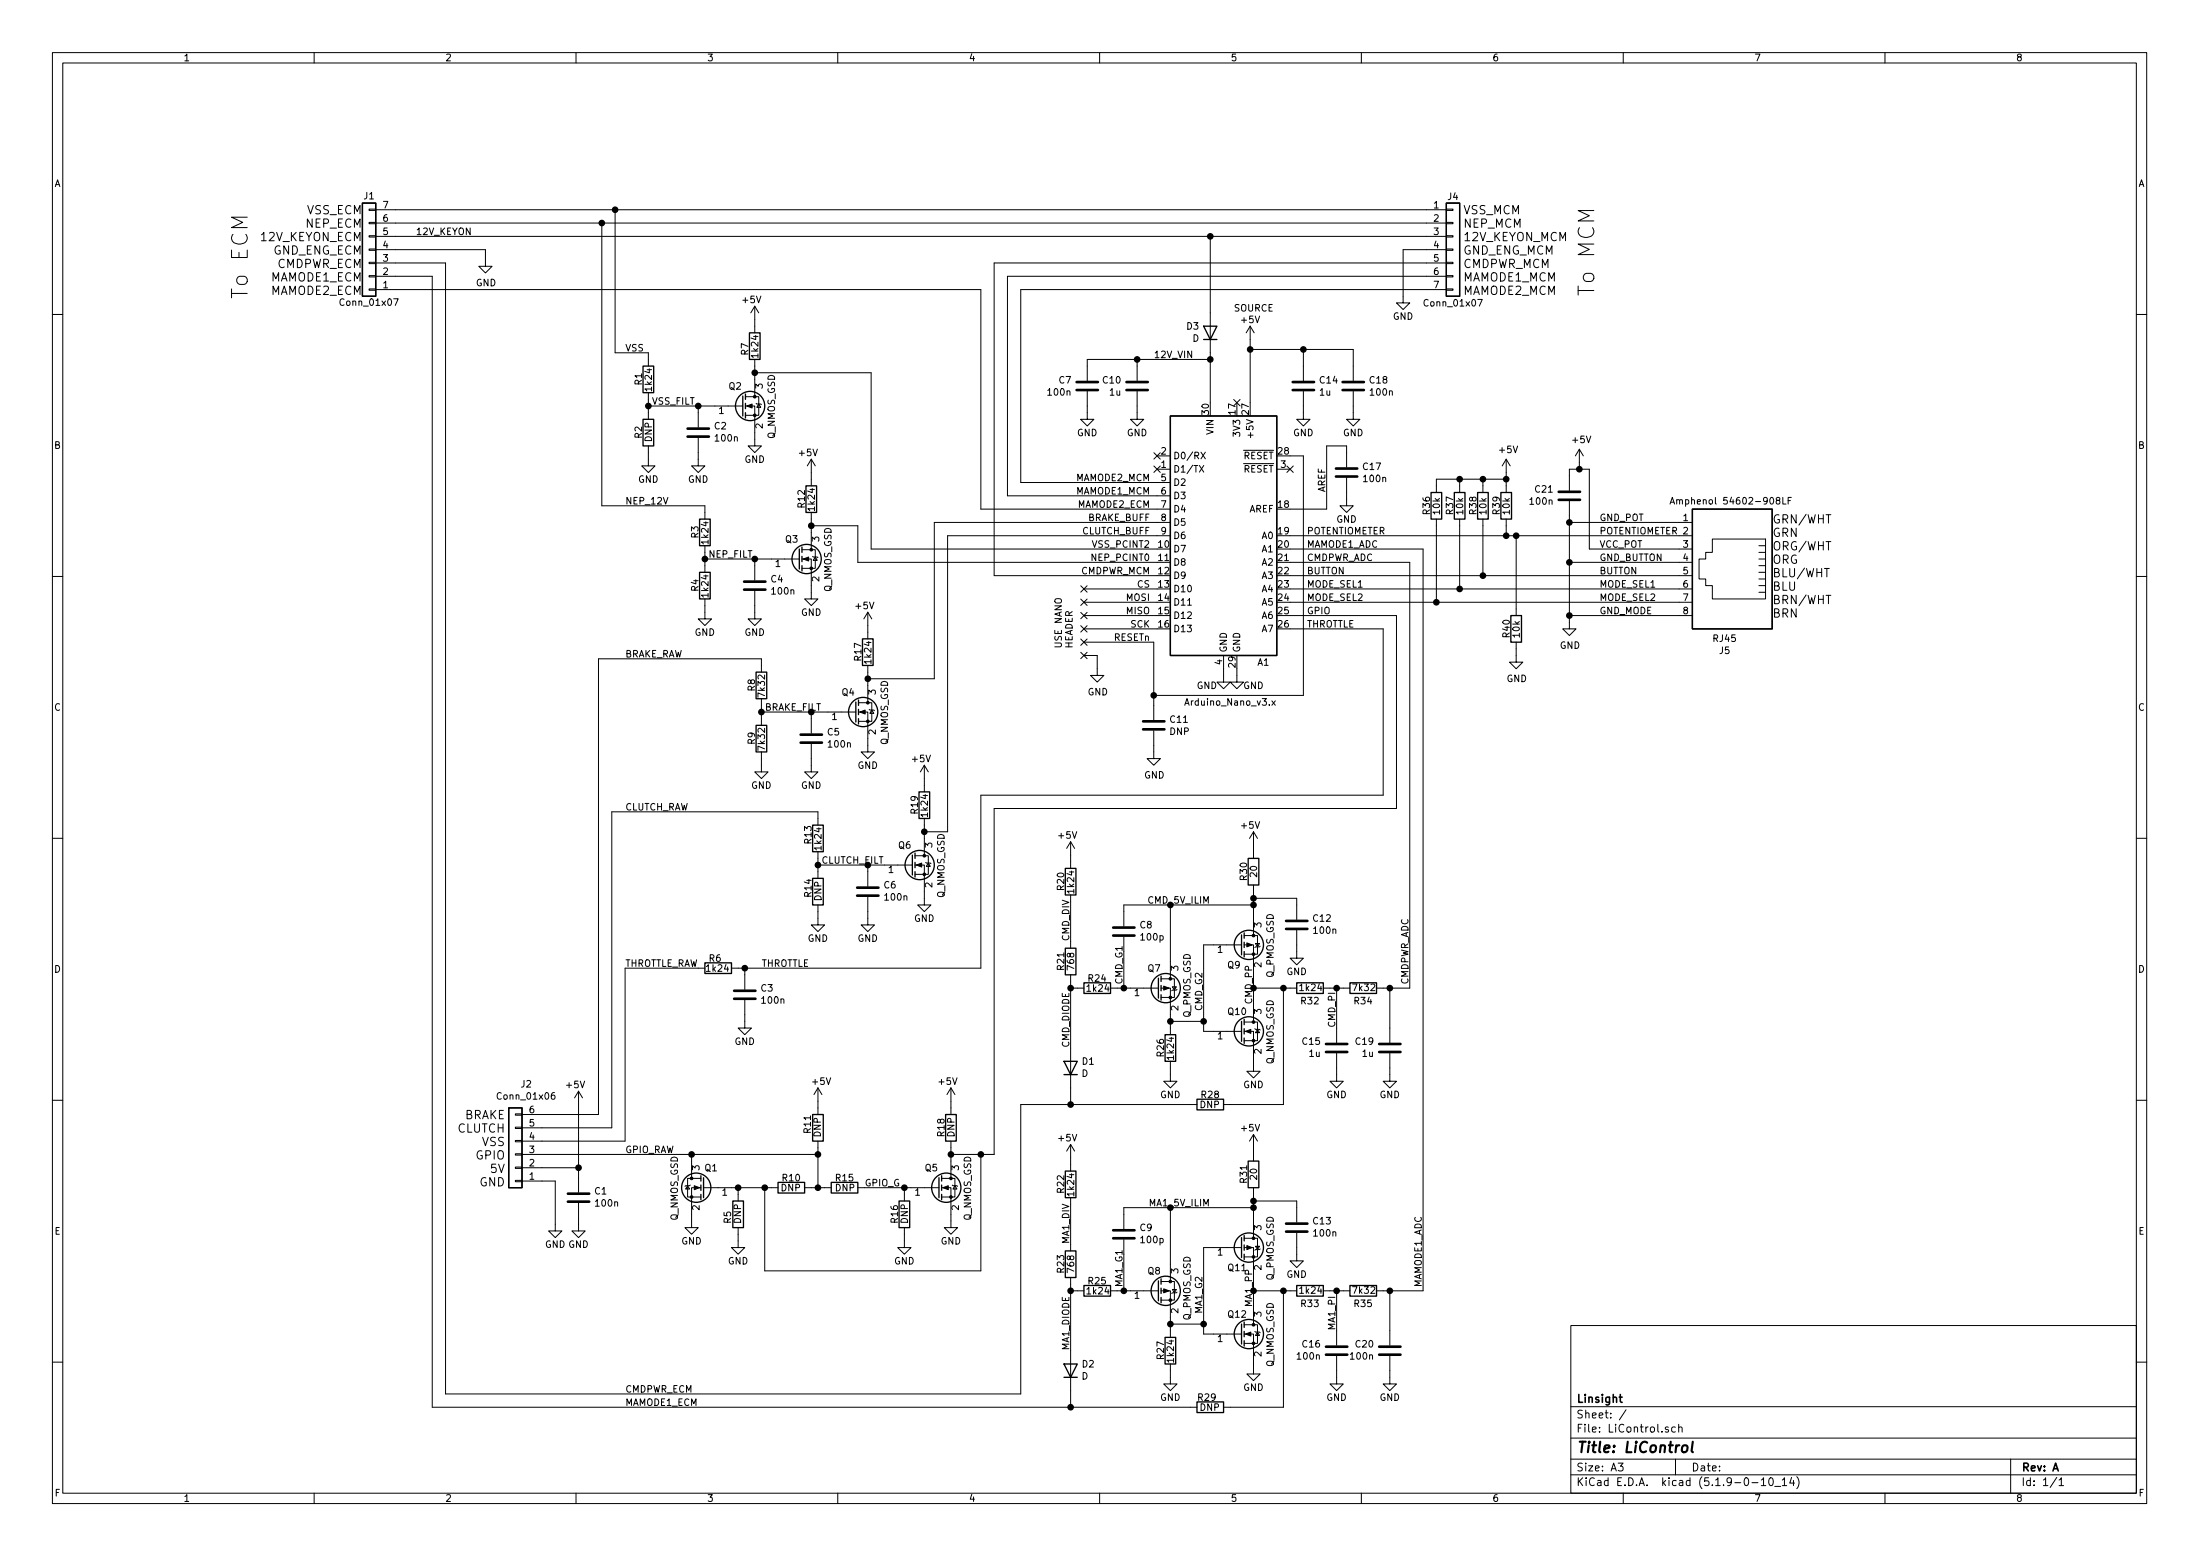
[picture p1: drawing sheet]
<svg xmlns="http://www.w3.org/2000/svg" width="420mm" height="297mm" viewBox="0 0 420 297" stroke-linecap="round" stroke-linejoin="round" font-family="sans-serif">
<g fill="none" stroke="#000" stroke-width=".19">
<path d="M10 10h400v277h-400zM12 12h396v273.1h-396zM60 10v2M110 10v2M160 10v2M210 10v2M260 10v2M310 10v2M360 10v2M70.5 39.9h1.3v.3h-1.3zM276.2 39.9h1.3v.3h-1.3zM70.5 42.5h1.3v.2h-1.3z"/>
<path d="M70.5 45h1.3v.2h-1.3zM70.5 50.1h1.3v.2h-1.3zM70.5 52.6h1.3v.3h-1.3zM70.5 55.2h1.3v.2h-1.3zM70.5 47.5h1.3v.3h-1.3zM71.8 47.7h20.9v3.1h1.3l-1.3 1.3-1.3-1.3h1.3M71.8 40h204.4M71.8 42.6h204.4M71.8 45.1h204.4M71.8 50.2h13.3v215.9h109.8v-55.2h33.7M71.8 52.7h10.7v215.9h146.1M71.8 55.3h115.5v41.9h36.2"/>
<path d="M75.2 57h.8l-.5 1.3M114.9 42.6v54h19.7v2.5M117.5 40v27.3h6.3v2.6M144.1 58.5l-.7 1.2M144.1 58.5v5M144.1 58.5l.8 1.2M231.1 45.1v31.8M276.2 52.6h1.3v.3h-1.3zM276.2 55.2h1.3v.2h-1.3zM276.2 50.1h1.3v.2h-1.3zM276.2 45h1.3v.2h-1.3zM276.2 42.5h1.3v.2h-1.3z"/>
<path d="M276.2 47.5h1.3v.3h-1.3zM276.2 47.7h-8.2v10.1h1.2l-1.2 1.3-1.3-1.3h1.3M276.2 50.2h-86.3v59.7h31.1M276.2 52.7h-83.8v42h31.1M276.2 55.3h-81.3v36.8h28.6M282.2 57.2h.9l-.6 1.2M10 60h2M123.8 75v5M123.8 77.5h18.1M133.3 77.5v4.1M142.4 77.5h1.7v7.6h1.3l-1.3 1.3-1.2-1.3h1.2M142.4 75.7h2.5v3.6h-2.5"/>
<path d="M144.1 71.2h22.3v33.6h54.6M144.1 68.6v7.1M144.4 77l1 .3M144.9 77.1l.4 .7h-.8zM207.6 74.7v5.3h1.3l-1.3 1.3-1.2-1.3h1.2M217.2 74.7v5.3h1.2l-1.2 1.3-1.3-1.3h1.3M217.2 68.6v4.1M231.1 68.6h-23.5v4.1M235.6 76.3l1.2 1.2M236.8 76.3l-1.2 1.2M238.8 62.3l-.8 1.2M238.8 62.3v14.6"/>
<path d="M238.8 62.3l.7 1.2M238.8 66.7h19.6v6M248.9 74.7v5.3h1.3l-1.3 1.3-1.3-1.3h1.3M248.9 66.7v6M258.4 74.7v5.3h1.3l-1.3 1.3-1.2-1.3h1.2M408 60h2M123.8 85.1v3.8h1.3l-1.3 1.3-1.2-1.3h1.2M133.3 83.6v5.3h1.3l-1.3 1.3-1.2-1.3h1.2M154.9 87.7l-.7 1.2M154.9 87.7v5M154.9 97.8v7.1M154.9 87.7l.8 1.2"/>
<path d="M220.4 86.4l1.2 1.2M220.4 89l1.2 1.2M221 89.6h2.5M221 87h2.5M221.6 86.4l-1.2 1.2M221.6 89l-1.2 1.2M223.5 99.7h-45.1v29.9h-12.7M229.1 88.9l.8 1.2M229.4 86.3l.8 1.3M229.9 88.9l-.8 1.2M230.2 86.3l-.8 1.3M243.8 89.6h2.6"/>
<path d="M245.8 89l1.2 1.2M246.4 87h2.5v45.8h-28.6M247 89l-1.2 1.2M257.2 91.2v5.4h1.2l-1.2 1.2-1.3-1.2h1.3M257.2 89.2v-4.1h-3.8v12.1h-7M274.3 99.1v15.9M278.8 91.5v2.5M278.8 99.1v13.3M283.2 91.5v2.5M283.2 99.1v10.8M287.7 87.7l-.8 1.2M287.7 87.7v6.3"/>
<path d="M287.7 99.1v3.2M287.7 87.7l.7 1.2M287.7 91.5h-13.4v2.5M299.7 95.7v24.4h1.3l-1.3 1.2-1.3-1.2h1.3M299.7 99.7h23.5M299.7 93.6v-4h3.8v15.2h19.7M301.6 85.8l-.7 1.2M301.6 85.8v3.8M301.6 85.8l.8 1.2M338.2 95h.1a.67 .67 0 0 1 .5 .6 .67 .67 0 0 1-.5 .6 .83 .83 0 0 1-.1-1.2zM339.4 95.5l-.1-.1v-.3l.1-.1h.4l.1 .4-.6 .2-.1 .1v.3l.2 .2h.4l.1-.2v-.4l-.2-.1M340.5 95v1.2h.6"/>
<path d="M341.5 95.6h.4M342.1 95h-.6v1.2M10 110h2M134.6 114.3v3.8h1.3l-1.3 1.3-1.3-1.3h1.3M134.6 104.2v5.1M134.6 106.7h18.1M144.1 112.8v5.3h1.3l-1.3 1.3-1.2-1.3h1.2M144.1 106.7v4.1M153.2 106.7h1.7v7.6h1.3l-1.3 1.3-1.2-1.3h1.2M153.2 104.9h2.5v3.6h-2.5M154.9 100.4h8.9v7h57.2M155.2 106.2l1 .3"/>
<path d="M155.7 106.3l.4 .7h-.8zM165.7 116.9v5.1M165.7 116.9l-.7 1.2M165.7 116.9l.8 1.2M206.4 111.8l1.2 1.2M206.4 114.4l1.2 1.2M206.4 116.9l1.2 1.2M206.4 119.4l1.2 1.3M207 112.4h14M207 115h14M207 117.5h14M207.6 111.8l-1.2 1.2"/>
<path d="M207.6 114.4l-1.2 1.2M207.6 116.9l-1.2 1.2M207.6 119.4l-1.2 1.3M223.5 102.3h-42.5v56.5h-4.5M246.4 102.3h76.8M246.4 104.8h25.4v141.6h-8.9M246.4 107.4h22.8v81.2h-6.3M246.4 109.9h76.8M246.4 112.4h76.8M246.4 115h76.8M246.4 117.5h20.3v36.8h-76.8v66.1h-8.3M289.6 102.3v15.2"/>
<path d="M299.7 107.4h23.5M299.7 117.5h23.5M327 102.9h10.2v11.4h-10.2v-2.5h-1.2v-1.3h-1.3v-3.8h1.3v-1.3h1.2zM335.9 104.2h1.3M335.9 105.4h1.3M335.9 106.7h1.3M335.9 108h1.3M335.9 109.3h1.3M335.9 110.5h1.3M335.9 111.8h1.3M335.9 113.1h1.3M348.4 108.5h1"/>
<path d="M348.7 113.7h1M408 110h2M145.4 128.3v-2.5h-31.1v87h-14.6M145.4 133.4v5.1M145.4 135.9h18M154.9 135.9v4.1M164 135.9h1.7v7.6h1.3l-1.3 1.3-1.2-1.3h1.2M164 134.1h2.5v3.6h-2.5M165.7 127v7.1M166 135.4l1 .3M166.5 135.5l.4 .7h-.8zM206.4 122l1.2 1.2"/>
<path d="M206.4 124.5l1.2 1.2M207 125.1h2.5v3.8h1.3l-1.3 1.3-1.2-1.3h1.2M207 122.6h13.3v14.9M207 120.1h14M207.6 122l-1.2 1.2M207.6 124.5l-1.2 1.2M220.3 139.5v5.3h1.3l-1.3 1.3-1.2-1.3h1.2M233.7 125.1v5.1h1.2l-1.2 1.3-1.3-1.3h1.3M236.2 127.7v2.5h1.3l-1.3 1.3-1.3-1.3h1.3M242.9 133.8l.7 .8M243.6 133.8l-.7 .8M246.4 120.1h17.8v31.7h-76.9v33h-47.6"/>
<path d="M289.6 122.6v3.8h1.2l-1.2 1.3-1.3-1.3h1.3M145.4 143.5v3.9h1.3l-1.3 1.2-1.3-1.2h1.3M154.9 142v5.4h1.3l-1.3 1.2-1.2-1.2h1.2M156.2 157.5v-2.5h-39.4v60.3h-17.1M176.5 146.1l-.7 1.3M176.5 146.1v5.1M176.5 156.2v7.2M176.5 146.1l.8 1.3M239.4 158.8v5.1M239.4 158.8l-.8 1.3M239.4 158.8l.8 1.3M10 160h2"/>
<path d="M156.2 172.8v3.8h1.3l-1.3 1.2-1.3-1.2h1.3M156.2 162.6v5.1M156.2 165.1h18M165.7 171.2v5.4h1.3l-1.3 1.2-1.2-1.2h1.2M165.7 165.1v4.1M174.8 165.1h1.7v7.7h1.3l-1.3 1.2-1.2-1.2h1.2M174.8 163.4h2.5v3.5h-2.5M176.8 164.6l1 .3M177.3 164.8l.4 .6h-.8zM204.5 160.7v5.1M204.5 170.9v10.1M204.5 160.7l-.8 1.3"/>
<path d="M204.5 160.7l.7 1.3M214.6 178.9v9.7M223.5 172.8v14.1M237.6 178.6h2.6v3.6h-2.6M239.4 172.8h-24.8v4M239.4 168.9v9.7M239.4 171.5h8.2v4.1M247.6 177.6v5.3h1.3l-1.3 1.3-1.2-1.3h1.2M408 160h2M134.6 184.8h-15.2v33h-19.7M142.2 190.9v5.4h1.3l-1.3 1.2-1.2-1.2h1.2M142.2 184.8v4.1"/>
<path d="M204.5 186.1v24.8M204.5 188.6h2.5M212.1 188.6h9.1M221.7 188.6h1.8v8.9M221.7 186.9h2.6v3.5h-2.6M223.5 195h6.4M223.9 188.4h.8l-.4 .6zM224.8 188.9l-1 .2M237.1 180.4h-7.2v16.5h7.2M237.6 196.9h1.8v7.6h1.3l-1.3 1.3-1.3-1.3h1.3M237.6 195.1h2.6v3.6h-2.6M237.6 180.4h1.8v14.7"/>
<path d="M239.4 188.6h8.2M239.6 196.4l1.1 .2M239.8 180.1h.7l-.3 .7zM240.2 196.5l.3 .6h-.7zM240.7 180.6l-1.1 .3M245.1 188.6v22.3h-11.4M252.7 188.6h5.1M255.3 188.6v10.4M265.4 188.6v10.4M10 210h2M98.4 215.2h1.3v.2h-1.3zM98.4 212.6h1.3v.3h-1.3z"/>
<path d="M98.4 217.7h1.3v.3h-1.3zM105.9 208.6h-.4a.87 .87 0 0 0 0 1.2l.4-.1v-.5l-.4-.1-.2 .2M110.5 208.3v19.3M110.5 208.3l-.8 1.3M110.5 208.3l.8 1.3M156.2 207.7v5.1M156.2 217.8v8.9M156.2 207.7l.8 1.3M156.2 207.7l-.8 1.3M181.6 207.7v5.1M181.6 217.8v7.2M181.6 207.7l-.8 1.3"/>
<path d="M181.6 207.7l.8 1.3M204.5 218.5l-.8 1.2M204.5 218.5v5.1M204.5 218.5l.7 1.2M223.5 202.6v3.8h1.3l-1.3 1.3-1.3-1.3h1.3M239.4 216.6v5.1M239.4 216.6l-.8 1.2M239.4 216.6l.8 1.2M255.3 201.1v5.3h1.2l-1.2 1.3-1.3-1.3h1.3M265.4 201.1v5.3h1.3l-1.3 1.3-1.2-1.3h1.2M408 210h2M98.4 222.8h1.3v.2h-1.3z"/>
<path d="M98.4 225.3h1.3v.3h-1.3zM98.4 220.3h1.3v.2h-1.3zM99.7 225.5h6.3v9.5h1.3l-1.3 1.3-1.2-1.3h1.2M99.7 222.9h10.8M99.7 220.4h56.5M110.5 229.7v5.3h1.3l-1.3 1.3-1.3-1.3h1.3M131.3 226.4l.4 .6h-.8zM131.8 226.2l-1 .3M132.1 220.4v4.6M133.9 226.7h-1.8v7.7h-1.3l1.3 1.2 1.2-1.2h-1.2M133.9 225h-2.6v3.5h2.6M134.4 226.7h14.2"/>
<path d="M141 234.4v3.8h-1.3l1.3 1.2 1.2-1.2h-1.2M141 226.7v2.6M153.7 226.7h5M163.8 226.7h15.5M172.7 234.4v3.8h1.3l-1.3 1.2-1.3-1.2h1.3M172.7 226.7v2.6M179.8 226.7h1.8v7.7h1.3l-1.3 1.2-1.3-1.2h1.3M179.8 225h2.6v3.5h-2.6M181.9 226.2l1 .3M182.4 226.4l.4 .6h-.8zM187.3 220.4v22.2h-41.3v-15.9M204.5 228.6v10.2"/>
<path d="M214.6 236.6v9.8M223.5 230.5v14.1M237.1 238.2h-7.2v16.5h7.2M237.6 238.2h1.8v14.7M237.6 236.4h2.6v3.5h-2.6M239.4 230.5h-24.8v4.1M239.4 226.7v9.7M239.4 229.3h8.2v4M239.8 237.9h.7l-.3 .6zM240.7 238.4l-1.1 .3M247.6 235.4v5.3h1.3l-1.3 1.3-1.2-1.3h1.2M204.5 243.9v24.7"/>
<path d="M204.5 246.4h2.5M212.1 246.4h9.1M221.7 246.4h1.8v8.9M221.7 244.6h2.6v3.6h-2.6M223.5 252.8h6.4M223.9 246.2h.8l-.4 .6zM224.8 246.7l-1 .2M237.6 254.7h1.8v7.6h1.3l-1.3 1.3-1.3-1.3h1.3M237.6 252.9h2.6v3.5h-2.6M239.4 246.4h8.2M239.6 254.2l1.1 .2M240.2 254.3l.3 .6h-.7z"/>
<path d="M245.1 246.4v22.2h-11.4M252.7 246.4h5.1M255.3 258.9v5.3h1.2l-1.2 1.3-1.3-1.3h1.3M255.3 246.4v10.4M265.4 258.9v5.3h1.3l-1.3 1.3-1.2-1.3h1.2M265.4 246.4v10.4M300 253h108v32.1h-108zM10 260h2M223.5 260.4v3.8h1.3l-1.3 1.3-1.3-1.3h1.3M300 278.5h108M300 274.5h108M300 268.5h108"/>
<path d="M309 279.3h1l-.5 .6 .4 .1v.7l-.2 .1-.7-.1M310.5 269.1l-1.2 2M318.6 272.5a.37 .37 0 0 0-.6 .1l.1 .2 .5 .2 .1 .1-.2 .3-.5-.1M320 272.5l-.5-.1-.2 .3v.6l.2 .1 .5-.1M320 278.5v3M320.6 272.5h.1a.37 .37 0 0 1 .6 .1v.8M320.6 271.9v1.5M384 278.5v6.6M408 260h2M60 285.1v1.9M110 285.1v1.9M160 285.1v1.9"/>
<path d="M210 285.1v1.9M260 285.1v1.9M300 281.5h108M310 285.1v1.9M334.6 283h1.1M336.4 282.5l.4-.4v1.5M336.4 283.6h.8M337.9 282.3l.3-.2a.81 .81 0 0 1 .5 .6 .81 .81 0 0 1-.2 .8l-.2 .1a.79 .79 0 0 1-.4-1.3zM338.9 283.8h1.2M340.4 282.5l.4-.4v1.5M340.4 283.6h.8M342.2 282l-.4 1.1h.9"/>
<path d="M342.5 282.6v1M343.2 281.9a1.71 1.71 0 0 1 0 2.3M360 285.1v1.9M392.8 282l-1.3 2M393.2 282.5l.5-.4v1.5M393.2 283.6h.9"/>
</g>
<path d="M321.4 276.1l.1-.1a.53 .53 0 0 1 .8 .3l-.2 .7a.51 .51 0 0 1-.5 .2 .51 .51 0 0 1-.4-.4zM323.3 275.2l-.2 1.7 .2 .3" fill="none" stroke="#000" stroke-width=".41"/>
<path d="M309.2 266.7h.6M309.4 266.2v1.3l.4 .2" fill="none" stroke="#000" stroke-width=".3"/>
<g fill="none" stroke="#000" stroke-width=".25">
<path d="M69.2 38.8h2.6v17.8h-2.6zM276.2 38.8h2.6v17.8h-2.6zM122.8 69.9h2v5.1h-2zM141.9 75.6v3.8M142.4 75.2v1M142.4 77v1M142.4 78.8v1M143.1 63.5h2.1v5.1h-2.1zM223.5 79.4h20.3v45.7h-20.3zM229.9 62.3h2.5l-1.3 2.5zM229.9 64.8h2.5M122.8 80h2v5.1h-2z"/>
<path d="M133.6 99.1h2v5.1h-2zM153.9 92.7h2.1v5.1h-2.1zM273.3 94h2v5.1h-2zM277.7 94h2.1v5.1h-2.1zM282.2 94h2v5.1h-2zM286.6 94h2.1v5.1h-2.1zM323.2 97.2h15.3v22.9h-15.3zM133.6 109.3h2v5h-2zM152.7 104.8v3.8M153.2 104.4v1M153.2 106.2v1M153.2 108v1"/>
<path d="M288.5 117.5h2.1v5.1h-2.1zM144.4 128.3h2v5.1h-2zM144.4 138.5h2v5h-2zM163.4 134v3.8M164 133.6v1.1M164 135.4v1M164 137.2v1M164.7 122h2.1v5h-2.1zM155.2 157.5h2v5.1h-2zM175.5 151.2h2v5h-2zM155.2 167.7h2v5.1h-2zM174.2 163.2v3.8"/>
<path d="M174.8 162.9v1M174.8 164.6v1M174.8 166.4v1M203.5 165.8h2v5.1h-2zM237.1 178.5v3.8M237.6 178.1v1M237.6 179.9v1M238.4 163.9h2v5h-2zM134.6 183.8h5.1v2h-5.1zM203.5 181h2v5.1h-2zM207 187.6h5.1v2h-5.1zM221.2 186.7v3.8"/>
<path d="M221.7 186.3v1.1M221.7 188.1v1M221.7 189.9v1M222.5 197.5h2v5.1h-2zM237.1 195v3.8M237.6 181.6v1.1M237.6 194.6v1M237.6 196.4v1M237.6 198.2v1M247.6 187.6h5.1v2h-5.1zM257.8 187.6h5.1v2h-5.1zM97.2 211.5h2.5v15.2h-2.5z"/>
<path d="M155.2 212.8h2v5h-2zM180.6 212.8h2v5h-2zM203.2 202.6h2.5l-1.2 2.5zM203.2 205.1h2.5M228.6 209.8h5.1v2.1h-5.1zM133.9 224.4v1.1M133.9 226.2v1M133.9 228v1M134.4 224.8v3.8M140 229.3h2v5.1h-2zM148.6 225.7h5.1v2h-5.1zM158.7 225.7h5.1v2h-5.1z"/>
<path d="M171.7 229.3h2v5.1h-2zM179.3 224.8v3.8M179.8 224.4v1.1M179.8 226.2v1M179.8 228v1M203.5 238.8h2v5.1h-2zM203.5 223.6h2v5h-2zM237.1 236.3v3.8M237.6 235.9v1M237.6 237.7v1M237.6 239.4v1M238.4 221.7h2v5h-2z"/>
<path d="M207 245.4h5.1v2h-5.1zM221.2 244.5v3.8M221.7 244.1v1M221.7 245.9v1M221.7 247.7v1M222.5 255.3h2v5.1h-2zM237.1 252.8v3.8M237.6 252.4v1M237.6 254.2v1M237.6 255.9v1.1M247.6 245.4h5.1v2h-5.1zM257.8 245.4h5.1v2h-5.1z"/>
<path d="M203.2 260.4h2.5l-1.2 2.5zM203.2 262.9h2.5M228.6 267.6h5.1v2.1h-5.1z"/>
<circle cx="143.3" cy="77.5" r="2.79"/>
<circle cx="154.1" cy="106.7" r="2.79"/>
<circle cx="164.8" cy="135.9" r="2.79"/>
<circle cx="175.6" cy="165.1" r="2.79"/>
<circle cx="222.6" cy="188.6" r="2.79"/>
<circle cx="238.5" cy="196.9" r="2.79"/>
<circle cx="238.5" cy="180.4" r="2.79"/>
<circle cx="133" cy="226.7" r="2.79"/>
<circle cx="180.7" cy="226.7" r="2.79"/>
<circle cx="238.5" cy="238.2" r="2.79"/>
<circle cx="222.6" cy="246.4" r="2.79"/>
<circle cx="238.5" cy="254.7" r="2.79"/>
</g>
<g fill="none" stroke="#000" stroke-width=".51">
<path d="M205.6 74.5h4.1M205.6 72.9h4.1M215.1 74.5h4.1M215.1 72.9h4.1M246.9 74.5h4.1M246.9 72.9h4.1M256.4 74.5h4.1M256.4 72.9h4.1M131.3 81.8h4.1M131.3 83.3h4.1M255.1 91h4.1M255.1 89.4h4.1"/>
<path d="M297.7 93.9h4.1M297.7 95.4h4.1M142.1 111h4.1M142.1 112.6h4.1M218.3 139.2h4.1M218.3 137.7h4.1M152.9 140.2h4.1M152.9 141.8h4.1M163.7 169.5h4.1M163.7 171h4.1M212.6 177.1h4.1M212.6 178.6h4.1"/>
<path d="M245.6 175.8h4.1M245.6 177.3h4.1M140.2 189.1h4.1M140.2 190.7h4.1M253.2 199.3h4.1M263.4 199.3h4.1M253.2 200.8h4.1M263.4 200.8h4.1M108.5 227.9h4M108.5 229.4h4M212.6 234.9h4.1M212.6 236.4h4.1"/>
<path d="M245.6 233.6h4.1M245.6 235.1h4.1M253.2 257.1h4.1M253.2 258.6h4.1M263.4 257.1h4.1M263.4 258.6h4.1"/>
</g>
<g fill="#000" stroke="#000" stroke-width=".19">
<path d="M142.6 77.5l1-.4v.8zM153.4 106.7l1-.4v.8zM164.2 135.9l1-.4v.8zM175 165.1l1-.3v.7zM222.2 188.3l1.1 .3-1.1 .4zM237.9 196.9l1-.4v.8zM238.1 180l1 .4-1 .4zM132.6 226.4l1 .3-1 .4zM180.1 226.7l1-.3v.7zM238.1 237.8l1 .4-1 .3zM222.2 246l1.1 .4-1.1 .4zM237.9 254.7l1-.4v.8z"/>
<circle cx="144.1" cy="79.3" r=".25"/>
<circle cx="144.1" cy="75.7" r=".25"/>
<circle cx="154.9" cy="108.5" r=".25"/>
<circle cx="154.9" cy="104.9" r=".25"/>
<circle cx="165.7" cy="137.7" r=".25"/>
<circle cx="165.7" cy="134.1" r=".25"/>
<circle cx="176.5" cy="163.4" r=".25"/>
<circle cx="176.5" cy="166.9" r=".25"/>
<circle cx="239.4" cy="178.6" r=".25"/>
<circle cx="223.5" cy="186.9" r=".25"/>
<circle cx="223.5" cy="190.4" r=".25"/>
<circle cx="239.4" cy="182.2" r=".25"/>
<circle cx="239.4" cy="195.1" r=".25"/>
<circle cx="239.4" cy="198.7" r=".25"/>
<circle cx="132.1" cy="225" r=".25"/>
<circle cx="132.1" cy="228.5" r=".25"/>
<circle cx="181.6" cy="228.5" r=".25"/>
<circle cx="181.6" cy="225" r=".25"/>
<circle cx="239.4" cy="236.4" r=".25"/>
<circle cx="239.4" cy="239.9" r=".25"/>
<circle cx="223.5" cy="248.2" r=".25"/>
<circle cx="223.5" cy="244.6" r=".25"/>
<circle cx="239.4" cy="252.9" r=".25"/>
<circle cx="239.4" cy="256.4" r=".25"/>
</g>
<g fill="#000" stroke="#000" stroke-width=".25">
<circle cx="114.9" cy="42.6" r=".51"/>
<circle cx="117.5" cy="40" r=".51"/>
<circle cx="231.1" cy="45.1" r=".51"/>
<circle cx="123.8" cy="77.5" r=".51"/>
<circle cx="133.4" cy="77.5" r=".51"/>
<circle cx="144.1" cy="71.2" r=".51"/>
<circle cx="217.2" cy="68.6" r=".51"/>
<circle cx="231.1" cy="68.6" r=".51"/>
<circle cx="238.8" cy="66.7" r=".51"/>
<circle cx="248.9" cy="66.7" r=".51"/>
<circle cx="278.8" cy="91.5" r=".51"/>
<circle cx="283.2" cy="91.5" r=".51"/>
<circle cx="287.7" cy="91.5" r=".51"/>
<circle cx="299.7" cy="99.7" r=".51"/>
<circle cx="301.6" cy="89.6" r=".51"/>
<circle cx="134.6" cy="106.7" r=".51"/>
<circle cx="144.1" cy="106.7" r=".51"/>
<circle cx="154.9" cy="100.4" r=".51"/>
<circle cx="274.3" cy="115" r=".51"/>
<circle cx="278.8" cy="112.4" r=".51"/>
<circle cx="283.2" cy="109.9" r=".51"/>
<circle cx="287.7" cy="102.3" r=".51"/>
<circle cx="289.6" cy="102.3" r=".51"/>
<circle cx="299.7" cy="107.4" r=".51"/>
<circle cx="299.7" cy="117.5" r=".51"/>
<circle cx="145.4" cy="135.9" r=".51"/>
<circle cx="165.7" cy="129.6" r=".51"/>
<circle cx="220.3" cy="132.8" r=".51"/>
<circle cx="176.5" cy="158.8" r=".51"/>
<circle cx="156.2" cy="165.1" r=".51"/>
<circle cx="239.4" cy="171.5" r=".51"/>
<circle cx="239.4" cy="172.8" r=".51"/>
<circle cx="142.2" cy="184.8" r=".51"/>
<circle cx="204.5" cy="188.6" r=".51"/>
<circle cx="214.6" cy="188.6" r=".51"/>
<circle cx="223.5" cy="195" r=".51"/>
<circle cx="229.9" cy="195" r=".51"/>
<circle cx="245.1" cy="188.6" r=".51"/>
<circle cx="255.3" cy="188.6" r=".51"/>
<circle cx="265.4" cy="188.6" r=".51"/>
<circle cx="204.5" cy="210.9" r=".51"/>
<circle cx="110.5" cy="222.9" r=".51"/>
<circle cx="132.1" cy="220.4" r=".51"/>
<circle cx="141" cy="226.7" r=".51"/>
<circle cx="146.1" cy="226.7" r=".51"/>
<circle cx="156.2" cy="220.4" r=".51"/>
<circle cx="156.2" cy="226.7" r=".51"/>
<circle cx="172.7" cy="226.7" r=".51"/>
<circle cx="181.6" cy="220.4" r=".51"/>
<circle cx="187.3" cy="220.4" r=".51"/>
<circle cx="239.4" cy="230.5" r=".51"/>
<circle cx="239.4" cy="229.3" r=".51"/>
<circle cx="204.5" cy="246.4" r=".51"/>
<circle cx="214.6" cy="246.4" r=".51"/>
<circle cx="223.5" cy="252.8" r=".51"/>
<circle cx="229.9" cy="252.8" r=".51"/>
<circle cx="245.1" cy="246.4" r=".51"/>
<circle cx="255.3" cy="246.4" r=".51"/>
<circle cx="265.4" cy="246.4" r=".51"/>
<circle cx="204.5" cy="268.6" r=".51"/>
</g>
<g font-size="4.2">
<text x="47.4" y="56.2" transform="rotate(-90 47.4 56.2)">To ECM</text>
<text x="304.5" y="55.6" transform="rotate(-90 304.5 55.6)">To MCM</text>
</g>
<text font-size="2.8" x="301" y="277.3">Title: LiControl</text>
<g font-size="2.2">
<text x="58.6" y="40.9">VSS_ECM</text>
<text x="279.4" y="40.9">VSS_MCM</text>
<text x="49.9" y="46">12V_KEYON_ECM</text>
<text x="58.4" y="43.5">NEP_ECM</text>
<text x="279.4" y="43.5">NEP_MCM</text>
<text x="279.4" y="46">12V_KEYON_MCM</text>
<text x="51.6" y="53.7">MAMODE1_ECM</text>
<text x="52" y="48.6">GND_ENG_ECM</text>
<text x="52.8" y="51.2">CMDPWR_ECM</text>
<text x="279.4" y="48.6">GND_ENG_MCM</text>
<text x="279.4" y="51.2">CMDPWR_MCM</text>
<text x="279.4" y="53.7">MAMODE1_MCM</text>
<text x="51.6" y="56.3">MAMODE2_ECM</text>
<text x="279.4" y="56.3">MAMODE2_MCM</text>
<text x="338.5" y="99.9">GRN/WHT</text>
<text x="338.5" y="102.5">GRN</text>
<text x="338.5" y="105.1">ORG/WHT</text>
<text x="338.5" y="107.6">ORG</text>
<text x="338.5" y="110.2">BLU/WHT</text>
<text x="338.5" y="112.8">BLU</text>
<text x="338.5" y="115.3">BRN/WHT</text>
<text x="338.5" y="117.9">BRN</text>
<text x="88.6" y="213.7">BRAKE</text>
<text x="87.4" y="216.2">CLUTCH</text>
<text x="91" y="221.3">GPIO</text>
<text x="92" y="218.8">VSS</text>
<text x="91.6" y="226.5">GND</text>
<text x="93.8" y="223.9">5V</text>
</g>
<g font-size="2.1">
<text x="301" y="267.8">Linsight</text>
<text x="301" y="273.5">File: LiControl.sch</text>
<text x="301" y="270.8">Sheet: /</text>
<text x="301" y="280.9">Size: A3</text>
<text x="323" y="280.9">Date:</text>
<text x="386" y="280.9">Rev: A</text>
<text x="301" y="283.7">KiCad E.D.A. kicad (5.1.9-0-10_14)</text>
<text x="386" y="283.7">Id: 1/1</text>
</g>
<g font-size="1.8">
<text x="35" y="11.7">1</text>
<text x="85" y="11.7">2</text>
<text x="135" y="11.7">3</text>
<text x="185" y="11.7">4</text>
<text x="235" y="11.7">5</text>
<text x="285" y="11.7">6</text>
<text x="335" y="11.7">7</text>
<text x="385" y="11.7">8</text>
<text x="10.4" y="35.7">A</text>
<text x="408.4" y="35.7">A</text>
<text x="69.5" y="38.1">J1</text>
<text x="73.2" y="39.8">7</text>
<text x="273.8" y="39.8">1</text>
<text x="276.5" y="38.2">J4</text>
<text x="73.2" y="47.4">4</text>
<text x="73.2" y="44.9">5</text>
<text x="73.2" y="42.3">6</text>
<text x="79.4" y="44.9">12V_KEYON</text>
<text x="273.8" y="42.3">2</text>
<text x="273.8" y="44.9">3</text>
<text x="273.8" y="47.4">4</text>
<text x="73.2" y="52.5">2</text>
<text x="73.2" y="49.9">3</text>
<text x="273.8" y="49.9">5</text>
<text x="273.8" y="52.5">6</text>
<text x="65.3" y="58.4">Conn_01x07</text>
<text x="73.2" y="55">1</text>
<text x="90.9" y="54.6">GND</text>
<text x="141.9" y="57.9">+5V</text>
<text x="235.6" y="59.5">SOURCE</text>
<text x="272.3" y="58.5">Conn_01x07</text>
<text x="273.8" y="55">7</text>
<text x="226.7" y="62.9">D3</text>
<text x="227.8" y="65.2">D</text>
<text x="237.2" y="61.7">+5V</text>
<text x="266" y="61">GND</text>
<text x="119.4" y="67.1">VSS</text>
<text x="142.9" y="67.8" transform="rotate(-90 142.9 67.8)">R7</text>
<text x="144.8" y="68.2" transform="rotate(-90 144.8 68.2)">1k24</text>
<text x="220.9" y="68.4">12V_VIN</text>
<text x="122.6" y="73.5" transform="rotate(-90 122.6 73.5)">R1</text>
<text x="124.5" y="77.3">VSS_FILT</text>
<text x="124.5" y="74.5" transform="rotate(-90 124.5 74.5)">1k24</text>
<text x="139.2" y="74.4">Q2</text>
<text x="145.7" y="74.2" transform="rotate(-90 145.7 74.2)">3</text>
<text x="200.3" y="75.5">100n</text>
<text x="202.3" y="73.2">C7</text>
<text x="210.7" y="73.2">C10</text>
<text x="212" y="75.5">1u</text>
<text x="252.1" y="75.5">1u</text>
<text x="252.1" y="73.2">C14</text>
<text x="261.6" y="73.2">C18</text>
<text x="261.8" y="75.5">100n</text>
<text x="122.6" y="83.7" transform="rotate(-90 122.6 83.7)">R2</text>
<text x="136.5" y="82">C2</text>
<text x="137.3" y="79">1</text>
<text x="145.7" y="81.8" transform="rotate(-90 145.7 81.8)">2</text>
<text x="148" y="83.8" transform="rotate(-90 148 83.8)">Q_NMOS_GSD</text>
<text x="205.7" y="83.3">GND</text>
<text x="215.2" y="83.3">GND</text>
<text x="230.9" y="79.1" transform="rotate(-90 230.9 79.1)">30</text>
<text x="231.8" y="82.9" transform="rotate(-90 231.8 82.9)">VIN</text>
<text x="236" y="79.1" transform="rotate(-90 236 79.1)">17</text>
<text x="236.9" y="83.1" transform="rotate(-90 236.9 83.1)">3V3</text>
<text x="238.5" y="79.1" transform="rotate(-90 238.5 79.1)">27</text>
<text x="239.4" y="83.1" transform="rotate(-90 239.4 83.1)">+5V</text>
<text x="247" y="83.3">GND</text>
<text x="256.5" y="83.3">GND</text>
<text x="10.4" y="85.7">B</text>
<text x="124.5" y="84.3" transform="rotate(-90 124.5 84.3)">DNP</text>
<text x="136.7" y="84.3">100n</text>
<text x="142.2" y="88.4">GND</text>
<text x="152.7" y="87.1">+5V</text>
<text x="221.8" y="89.3">1</text>
<text x="221.8" y="86.8">2</text>
<text x="224" y="87.7">D0/RX</text>
<text x="237.4" y="87.7">RESET</text>
<text x="244.1" y="86.8">28</text>
<text x="244.6" y="89.3">3</text>
<text x="260.4" y="89.7">C17</text>
<text x="286.4" y="86.5">+5V</text>
<text x="300.4" y="84.6">+5V</text>
<text x="408.4" y="85.7">B</text>
<text x="121.9" y="92.2">GND</text>
<text x="131.4" y="92.2">GND</text>
<text x="205.5" y="91.9">MAMODE2_MCM</text>
<text x="205.5" y="94.4">MAMODE1_MCM</text>
<text x="221.8" y="91.9">5</text>
<text x="221.8" y="94.4">6</text>
<text x="224" y="90.2">D1/TX</text>
<text x="224" y="92.7">D2</text>
<text x="224" y="95.3">D3</text>
<text x="237.4" y="90.2">RESET</text>
<text x="253.1" y="94" transform="rotate(-90 253.1 94)">AREF</text>
<text x="260.6" y="92">100n</text>
<text x="293.2" y="94">C21</text>
<text x="119.4" y="96.3">NEP_12V</text>
<text x="153.7" y="96.9" transform="rotate(-90 153.7 96.9)">R12</text>
<text x="155.6" y="97.4" transform="rotate(-90 155.6 97.4)">1k24</text>
<text x="205.8" y="96.9">MAMODE2_ECM</text>
<text x="207.7" y="99.5">BRAKE_BUFF</text>
<text x="221.8" y="96.9">7</text>
<text x="221.8" y="99.5">8</text>
<text x="224" y="97.8">D4</text>
<text x="224" y="100.4">D5</text>
<text x="238.5" y="97.8">AREF</text>
<text x="244.1" y="96.9">18</text>
<text x="255.2" y="99.8">GND</text>
<text x="273.1" y="98.2" transform="rotate(-90 273.1 98.2)">R36</text>
<text x="275" y="98.1" transform="rotate(-90 275 98.1)">10k</text>
<text x="277.5" y="98.2" transform="rotate(-90 277.5 98.2)">R37</text>
<text x="279.5" y="98.1" transform="rotate(-90 279.5 98.1)">10k</text>
<text x="282" y="98.2" transform="rotate(-90 282 98.2)">R38</text>
<text x="283.9" y="98.1" transform="rotate(-90 283.9 98.1)">10k</text>
<text x="286.4" y="98.2" transform="rotate(-90 286.4 98.2)">R39</text>
<text x="288.3" y="98.1" transform="rotate(-90 288.3 98.1)">10k</text>
<text x="292.3" y="96.4">100n</text>
<text x="305.4" y="99.5">GND_POT</text>
<text x="318.8" y="96.3">Amphenol 54602-908LF</text>
<text x="321.5" y="99.5">1</text>
<text x="133.4" y="102.7" transform="rotate(-90 133.4 102.7)">R3</text>
<text x="135.3" y="106.5">NEP_FILT</text>
<text x="135.3" y="103.7" transform="rotate(-90 135.3 103.7)">1k24</text>
<text x="150" y="103.6">Q3</text>
<text x="156.5" y="103.4" transform="rotate(-90 156.5 103.4)">3</text>
<text x="206.7" y="102">CLUTCH_BUFF</text>
<text x="208.8" y="107.1">NEP_PCINT0</text>
<text x="208.9" y="104.6">VSS_PCINT2</text>
<text x="221.3" y="104.6">10</text>
<text x="221.3" y="107.1">11</text>
<text x="221.8" y="102">9</text>
<text x="224" y="105.4">D7</text>
<text x="224" y="108">D8</text>
<text x="224" y="102.9">D6</text>
<text x="241.1" y="102.9">A0</text>
<text x="241.1" y="105.4">A1</text>
<text x="241.1" y="108">A2</text>
<text x="244.1" y="102">19</text>
<text x="244.1" y="104.6">20</text>
<text x="244.1" y="107.1">21</text>
<text x="249.6" y="102">POTENTIOMETER</text>
<text x="249.6" y="104.6">MAMODE1_ADC</text>
<text x="249.6" y="107.1">CMDPWR_ADC</text>
<text x="305.4" y="102">POTENTIOMETER 2</text>
<text x="305.4" y="104.6">VCC_POT</text>
<text x="305.4" y="107.1">GND_BUTTON</text>
<text x="321.5" y="104.6">3</text>
<text x="321.5" y="107.1">4</text>
<text x="133.4" y="112.9" transform="rotate(-90 133.4 112.9)">R4</text>
<text x="135.3" y="113.9" transform="rotate(-90 135.3 113.9)">1k24</text>
<text x="147.3" y="111.2">C4</text>
<text x="147.5" y="113.5">100n</text>
<text x="148.1" y="108.2">1</text>
<text x="156.5" y="111" transform="rotate(-90 156.5 111)">2</text>
<text x="158.8" y="113" transform="rotate(-90 158.8 113)">Q_NMOS_GSD</text>
<text x="206.3" y="109.6">CMDPWR_MCM</text>
<text x="217.2" y="112.2">CS</text>
<text x="221.3" y="109.6">12</text>
<text x="221.3" y="112.2">13</text>
<text x="224" y="110.5">D9</text>
<text x="224" y="113.1">D10</text>
<text x="241.1" y="110.5">A3</text>
<text x="241.1" y="113.1">A4</text>
<text x="244.1" y="109.6">22</text>
<text x="244.1" y="112.2">23</text>
<text x="249.6" y="112.2">MODE_SEL1</text>
<text x="249.6" y="109.6">BUTTON</text>
<text x="305.4" y="112.2">MODE_SEL1</text>
<text x="305.4" y="109.6">BUTTON</text>
<text x="321.5" y="109.6">5</text>
<text x="321.5" y="112.2">6</text>
<text x="153" y="117.6">GND</text>
<text x="163.5" y="116.3">+5V</text>
<text x="215.2" y="117.3">MISO</text>
<text x="215.2" y="114.7">MOSI</text>
<text x="216" y="119.8">SCK</text>
<text x="221.3" y="114.7">14</text>
<text x="221.3" y="117.3">15</text>
<text x="221.3" y="119.8">16</text>
<text x="224" y="115.6">D11</text>
<text x="224" y="118.1">D12</text>
<text x="241.1" y="115.6">A5</text>
<text x="241.1" y="118.1">A6</text>
<text x="244.1" y="114.7">24</text>
<text x="244.1" y="117.3">25</text>
<text x="244.1" y="119.8">26</text>
<text x="249.6" y="117.3">GPIO</text>
<text x="249.6" y="114.7">MODE_SEL2</text>
<text x="249.6" y="119.8">THROTTLE</text>
<text x="305.4" y="114.7">MODE_SEL2</text>
<text x="305.4" y="117.3">GND_MODE</text>
<text x="321.5" y="114.7">7</text>
<text x="321.5" y="117.3">8</text>
<text x="119.4" y="125.5">BRAKE_RAW</text>
<text x="132.7" y="121.4">GND</text>
<text x="142.2" y="121.4">GND</text>
<text x="202.8" y="123.9" transform="rotate(-90 202.8 123.9)">USE NANO</text>
<text x="204.9" y="123.9" transform="rotate(-90 204.9 123.9)">HEADER</text>
<text x="212.7" y="122.3">RESETn</text>
<text x="224" y="120.7">D13</text>
<text x="234.3" y="124.6" transform="rotate(-90 234.3 124.6)">GND</text>
<text x="236.9" y="124.6" transform="rotate(-90 236.9 124.6)">GND</text>
<text x="241.1" y="120.7">A7</text>
<text x="288.3" y="121.7" transform="rotate(-90 288.3 121.7)">R40</text>
<text x="290.2" y="121.6" transform="rotate(-90 290.2 121.6)">10k</text>
<text x="297.9" y="123.9">GND</text>
<text x="327.3" y="122.5">RJ45</text>
<text x="328.4" y="124.9">J5</text>
<text x="144.2" y="131.9" transform="rotate(-90 144.2 131.9)">R8</text>
<text x="164.5" y="126.1" transform="rotate(-90 164.5 126.1)">R17</text>
<text x="166.4" y="126.6" transform="rotate(-90 166.4 126.6)">1k24</text>
<text x="228.5" y="131.5">GND</text>
<text x="233.4" y="126.9" transform="rotate(-90 233.4 126.9)">4</text>
<text x="236" y="127.4" transform="rotate(-90 236 127.4)">29</text>
<text x="237.4" y="131.5">GND</text>
<text x="240.2" y="127.1">A1</text>
<text x="287.7" y="130.2">GND</text>
<text x="10.4" y="135.7">C</text>
<text x="146" y="135.7">BRAKE_FILT</text>
<text x="146.1" y="132.9" transform="rotate(-90 146.1 132.9)">7k32</text>
<text x="158.9" y="137.5">1</text>
<text x="160.8" y="132.8">Q4</text>
<text x="167.3" y="132.6" transform="rotate(-90 167.3 132.6)">3</text>
<text x="207.7" y="132.8">GND</text>
<text x="223.5" y="138">C11</text>
<text x="226.6" y="134.7">Arduino_Nano_v3.x</text>
<text x="408.4" y="135.7">C</text>
<text x="144.2" y="142.1" transform="rotate(-90 144.2 142.1)">R9</text>
<text x="146.1" y="143.1" transform="rotate(-90 146.1 143.1)">7k32</text>
<text x="158.1" y="140.4">C5</text>
<text x="158.3" y="142.7">100n</text>
<text x="167.3" y="140.2" transform="rotate(-90 167.3 140.2)">2</text>
<text x="169.6" y="142.3" transform="rotate(-90 169.6 142.3)">Q_NMOS_GSD</text>
<text x="223.4" y="140.3">DNP</text>
<text x="163.8" y="146.8">GND</text>
<text x="174.3" y="145.5">+5V</text>
<text x="218.5" y="148.6">GND</text>
<text x="119.4" y="154.7">CLUTCH_RAW</text>
<text x="143.5" y="150.6">GND</text>
<text x="153" y="150.6">GND</text>
<text x="175.3" y="155.3" transform="rotate(-90 175.3 155.3)">R19</text>
<text x="177.2" y="155.8" transform="rotate(-90 177.2 155.8)">1k24</text>
<text x="155" y="161" transform="rotate(-90 155 161)">R13</text>
<text x="178.1" y="161.8" transform="rotate(-90 178.1 161.8)">3</text>
<text x="202.2" y="160.1">+5V</text>
<text x="237.2" y="158.2">+5V</text>
<text x="156.8" y="164.9">CLUTCH_FILT</text>
<text x="156.9" y="162.1" transform="rotate(-90 156.9 162.1)">1k24</text>
<text x="169.7" y="166.7">1</text>
<text x="171.6" y="162">Q6</text>
<text x="240.1" y="167.3" transform="rotate(-90 240.1 167.3)">20</text>
<text x="155" y="171.2" transform="rotate(-90 155 171.2)">R14</text>
<text x="156.9" y="172" transform="rotate(-90 156.9 172)">DNP</text>
<text x="168.9" y="169.6">C6</text>
<text x="169.1" y="171.9">100n</text>
<text x="178.1" y="169.4" transform="rotate(-90 178.1 169.4)">2</text>
<text x="180.4" y="171.5" transform="rotate(-90 180.4 171.5)">Q_NMOS_GSD</text>
<text x="203.3" y="169.9" transform="rotate(-90 203.3 169.9)">R20</text>
<text x="205.2" y="170.4" transform="rotate(-90 205.2 170.4)">1k24</text>
<text x="219.5" y="172.5">CMD_5V_ILIM</text>
<text x="238.2" y="168" transform="rotate(-90 238.2 168)">R30</text>
<text x="154.3" y="179.8">GND</text>
<text x="163.8" y="179.8">GND</text>
<text x="174.6" y="176">GND</text>
<text x="204.2" y="179.7" transform="rotate(-90 204.2 179.7)">CMD_DIV</text>
<text x="217.8" y="177.2">C8</text>
<text x="218" y="179.5">100p</text>
<text x="240.9" y="177" transform="rotate(-90 240.9 177)">3</text>
<text x="250.9" y="176">C12</text>
<text x="251" y="178.3">100n</text>
<text x="10.4" y="185.7">D</text>
<text x="119.4" y="184.6">THROTTLE_RAW</text>
<text x="135.1" y="185.5">1k24</text>
<text x="135.5" y="183.6">R6</text>
<text x="145.4" y="184.6">THROTTLE</text>
<text x="203.3" y="185.2" transform="rotate(-90 203.3 185.2)">R21</text>
<text x="205.2" y="185" transform="rotate(-90 205.2 185)">768</text>
<text x="219.3" y="185.5">Q7</text>
<text x="225" y="185.3" transform="rotate(-90 225 185.3)">3</text>
<text x="232.6" y="181.9">1</text>
<text x="234.5" y="184.9">Q9</text>
<text x="240.9" y="184.7" transform="rotate(-90 240.9 184.7)">2</text>
<text x="408.4" y="185.7">D</text>
<text x="145.4" y="189.3">C3</text>
<text x="145.6" y="191.6">100n</text>
<text x="207.7" y="189.3">1k24</text>
<text x="207.9" y="187.4">R24</text>
<text x="214.4" y="188" transform="rotate(-90 214.4 188)">CMD_G1</text>
<text x="216.7" y="190.2">1</text>
<text x="239.1" y="191.8" transform="rotate(-90 239.1 191.8)">CMD_PP</text>
<text x="243.3" y="186.7" transform="rotate(-90 243.3 186.7)">Q_PMOS_GSD</text>
<text x="245.7" y="186.1">GND</text>
<text x="248.4" y="189.2">1k24</text>
<text x="248.5" y="191.7">R32</text>
<text x="258.5" y="189.2">7k32</text>
<text x="258.7" y="191.7">R34</text>
<text x="269" y="188" transform="rotate(-90 269 188)">CMDPWR_ADC</text>
<text x="225" y="192.9" transform="rotate(-90 225 192.9)">2</text>
<text x="227.4" y="194.3" transform="rotate(-90 227.4 194.3)">Q_PMOS_GSD</text>
<text x="229.6" y="193.1" transform="rotate(-90 229.6 193.1)">CMD_G2</text>
<text x="234.6" y="193.8">Q10</text>
<text x="240.9" y="193.6" transform="rotate(-90 240.9 193.6)">3</text>
<text x="255" y="196.3" transform="rotate(-90 255 196.3)">CMD_PI</text>
<text x="140.3" y="199.5">GND</text>
<text x="204.2" y="200.1" transform="rotate(-90 204.2 200.1)">CMD_DIODE</text>
<text x="206.7" y="203.3">D1</text>
<text x="222.3" y="201.7" transform="rotate(-90 222.3 201.7)">R26</text>
<text x="224.2" y="202.1" transform="rotate(-90 224.2 202.1)">1k24</text>
<text x="232.6" y="198.4">1</text>
<text x="240.9" y="201.2" transform="rotate(-90 240.9 201.2)">2</text>
<text x="243.3" y="203.2" transform="rotate(-90 243.3 203.2)">Q_NMOS_GSD</text>
<text x="248.8" y="199.5">C15</text>
<text x="250.1" y="201.8">1u</text>
<text x="259" y="199.5">C19</text>
<text x="260.2" y="201.8">1u</text>
<text x="95.3" y="209.9">Conn_01x06</text>
<text x="99.5" y="207.6">J2</text>
<text x="108.3" y="207.7">+5V</text>
<text x="155.2" y="207.1">+5V</text>
<text x="179.4" y="207.1">+5V</text>
<text x="206.6" y="205.6">D</text>
<text x="221.6" y="209.6">GND</text>
<text x="229.5" y="209.6">R28</text>
<text x="237.4" y="207.7">GND</text>
<text x="253.3" y="209.6">GND</text>
<text x="263.5" y="209.6">GND</text>
<text x="101.1" y="215">5</text>
<text x="101.1" y="212.5">6</text>
<text x="229.2" y="211.5">DNP</text>
<text x="237.2" y="216">+5V</text>
<text x="101.1" y="220.1">3</text>
<text x="101.1" y="217.6">4</text>
<text x="119.4" y="220.1">GPIO_RAW</text>
<text x="154.9" y="216.3" transform="rotate(-90 154.9 216.3)">R11</text>
<text x="156.8" y="217.1" transform="rotate(-90 156.8 217.1)">DNP</text>
<text x="180.4" y="216.9" transform="rotate(-90 180.4 216.9)">R18</text>
<text x="182.3" y="217.1" transform="rotate(-90 182.3 217.1)">DNP</text>
<text x="202.2" y="217.9">+5V</text>
<text x="101.1" y="225.2">1</text>
<text x="101.1" y="222.7">2</text>
<text x="133.6" y="223.4" transform="rotate(-90 133.6 223.4)">3</text>
<text x="134.6" y="223.6">Q1</text>
<text x="149.2" y="227.4">DNP</text>
<text x="149.5" y="225.5">R10</text>
<text x="159.5" y="227.4">DNP</text>
<text x="159.7" y="225.5">R15</text>
<text x="165.1" y="226.5">GPIO_G</text>
<text x="176.7" y="223.6">Q5</text>
<text x="183.1" y="223.4" transform="rotate(-90 183.1 223.4)">3</text>
<text x="203.3" y="227.7" transform="rotate(-90 203.3 227.7)">R22</text>
<text x="238.2" y="225.8" transform="rotate(-90 238.2 225.8)">R31</text>
<text x="240.1" y="225.1" transform="rotate(-90 240.1 225.1)">20</text>
<text x="113.6" y="228">C1</text>
<text x="113.9" y="230.3">100n</text>
<text x="129.5" y="233.1" transform="rotate(-90 129.5 233.1)">Q_NMOS_GSD</text>
<text x="133.6" y="231" transform="rotate(-90 133.6 231)">2</text>
<text x="137.9" y="228.3">1</text>
<text x="139.6" y="233.5" transform="rotate(-90 139.6 233.5)">R5</text>
<text x="141.5" y="233.6" transform="rotate(-90 141.5 233.6)">DNP</text>
<text x="171.5" y="233.4" transform="rotate(-90 171.5 233.4)">R16</text>
<text x="173.4" y="233.6" transform="rotate(-90 173.4 233.6)">DNP</text>
<text x="174.8" y="228.3">1</text>
<text x="183.1" y="231" transform="rotate(-90 183.1 231)">2</text>
<text x="185.5" y="233.1" transform="rotate(-90 185.5 233.1)">Q_NMOS_GSD</text>
<text x="205.2" y="228.2" transform="rotate(-90 205.2 228.2)">1k24</text>
<text x="219.7" y="230.3">MA1_5V_ILIM</text>
<text x="250.9" y="233.7">C13</text>
<text x="10.4" y="235.7">E</text>
<text x="104.1" y="238.2">GND GND</text>
<text x="130.1" y="237.6">GND</text>
<text x="179.7" y="237.6">GND</text>
<text x="204.2" y="237.5" transform="rotate(-90 204.2 237.5)">MA1_DIV</text>
<text x="217.8" y="235">C9</text>
<text x="218" y="237.3">100p</text>
<text x="232.6" y="239.7">1</text>
<text x="240.9" y="234.8" transform="rotate(-90 240.9 234.8)">3</text>
<text x="251" y="236.1">100n</text>
<text x="408.4" y="235.7">E</text>
<text x="139" y="241.4">GND</text>
<text x="170.8" y="241.4">GND</text>
<text x="203.3" y="242.9" transform="rotate(-90 203.3 242.9)">R23</text>
<text x="205.2" y="242.8" transform="rotate(-90 205.2 242.8)">768</text>
<text x="207.9" y="245.2">R25</text>
<text x="214.4" y="245.8" transform="rotate(-90 214.4 245.8)">MA1_G1</text>
<text x="219.3" y="243.3">Q8</text>
<text x="225" y="243.1" transform="rotate(-90 225 243.1)">3</text>
<text x="234.6" y="242.7">Q11</text>
<text x="240.9" y="242.5" transform="rotate(-90 240.9 242.5)">2</text>
<text x="243.3" y="244.5" transform="rotate(-90 243.3 244.5)">Q_PMOS_GSD</text>
<text x="245.7" y="243.9">GND</text>
<text x="271.5" y="245.8" transform="rotate(-90 271.5 245.8)">MAMODE1_ADC</text>
<text x="207.7" y="247.1">1k24</text>
<text x="216.7" y="247.9">1</text>
<text x="225" y="250.7" transform="rotate(-90 225 250.7)">2</text>
<text x="229.6" y="250.9" transform="rotate(-90 229.6 250.9)">MA1_G2</text>
<text x="234.6" y="251.5">Q12</text>
<text x="239.1" y="249.6" transform="rotate(-90 239.1 249.6)">MA1_PP</text>
<text x="240.9" y="251.3" transform="rotate(-90 240.9 251.3)">3</text>
<text x="248.4" y="247">1k24</text>
<text x="248.5" y="249.5">R33</text>
<text x="258.5" y="247">7k32</text>
<text x="258.7" y="249.5">R35</text>
<text x="204.2" y="257.8" transform="rotate(-90 204.2 257.8)">MA1_DIODE</text>
<text x="227.4" y="252.1" transform="rotate(-90 227.4 252.1)">Q_PMOS_GSD</text>
<text x="232.6" y="256.2">1</text>
<text x="248.8" y="257.2">C16</text>
<text x="255" y="254" transform="rotate(-90 255 254)">MA1_PI</text>
<text x="259" y="257.2">C20</text>
<text x="206.6" y="263.4">D</text>
<text x="206.7" y="261">D2</text>
<text x="222.3" y="259.4" transform="rotate(-90 222.3 259.4)">R27</text>
<text x="224.2" y="259.9" transform="rotate(-90 224.2 259.9)">1k24</text>
<text x="240.9" y="259" transform="rotate(-90 240.9 259)">2</text>
<text x="243.3" y="261" transform="rotate(-90 243.3 261)">Q_NMOS_GSD</text>
<text x="247.9" y="259.5">100n</text>
<text x="258" y="259.5">100n</text>
<text x="119.4" y="265.8">CMDPWR_ECM</text>
<text x="119.4" y="268.4">MAMODE1_ECM</text>
<text x="221.6" y="267.4">GND</text>
<text x="228.9" y="267.4">R29</text>
<text x="229.2" y="269.3">DNP</text>
<text x="237.4" y="265.5">GND</text>
<text x="253.3" y="267.4">GND</text>
<text x="263.5" y="267.4">GND</text>
<text x="10.5" y="285.7">F</text>
<text x="35" y="286.7">1</text>
<text x="85" y="286.7">2</text>
<text x="135" y="286.7">3</text>
<text x="185" y="286.7">4</text>
<text x="235" y="286.7">5</text>
<text x="285" y="286.7">6</text>
<text x="335" y="286.7">7</text>
<text x="385" y="286.7">8</text>
<text x="408.5" y="285.7">F</text>
</g>
</svg>
